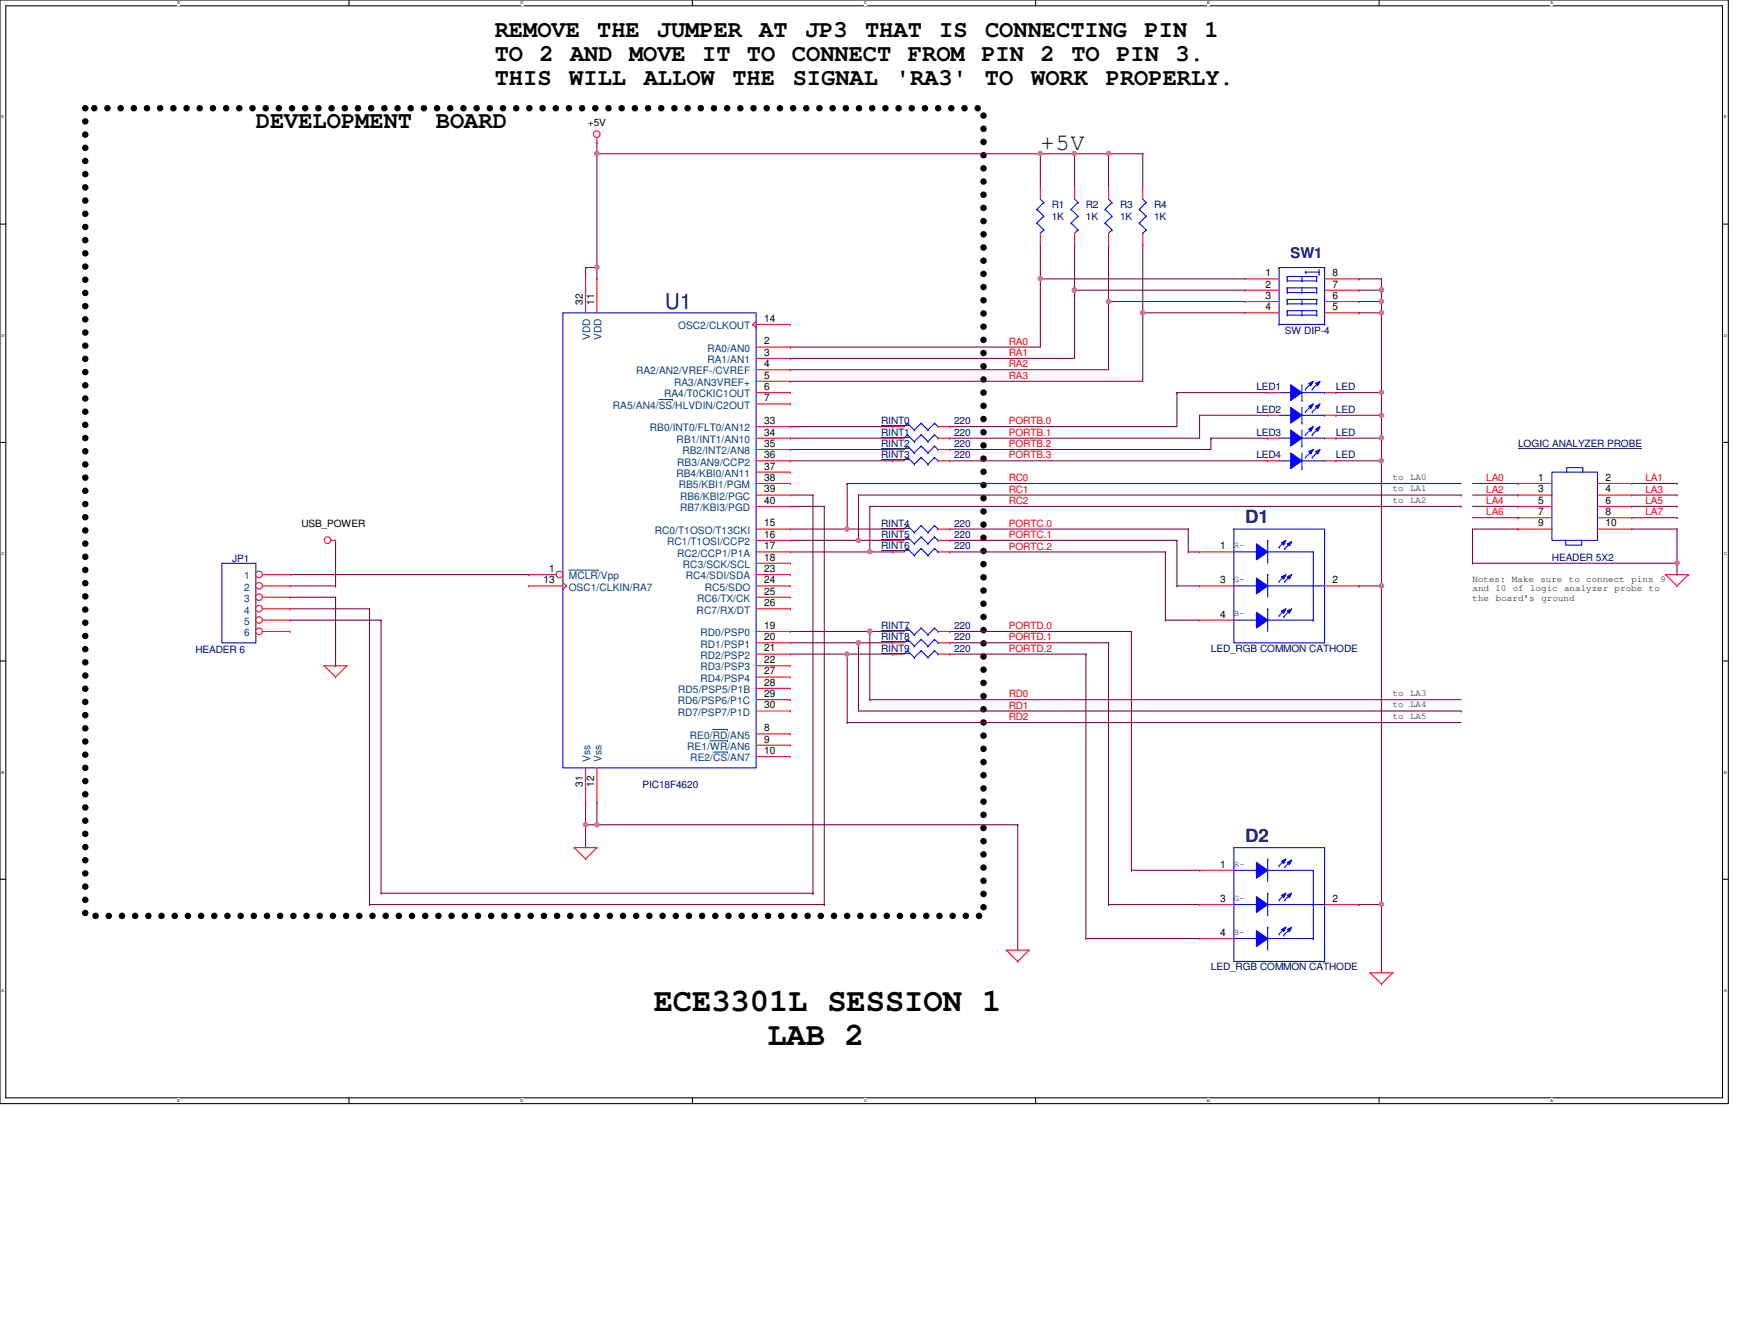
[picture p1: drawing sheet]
<svg xmlns="http://www.w3.org/2000/svg" width="279mm" height="216mm" viewBox="0 0 279 216" stroke-linecap="round" stroke-linejoin="round" font-family="sans-serif">
<path d="M0 0h278v177.4h-278zM.9 .9h276.2v175.6h-276.2z" fill="none" stroke="#000" stroke-width=".17"/>
<g fill="#fff">
<path d="M28.5 .1h.5v.7h-.5z"/>
<path d="M28.5 176.6h.5v.7h-.5z"/>
</g>
<path d="M56.1 0v.9M56.1 176.5v.9" fill="none" stroke="#000" stroke-width=".17"/>
<g fill="#fff">
<path d="M83.7 .1h.5v.7h-.5z"/>
<path d="M83.7 176.6h.5v.7h-.5z"/>
</g>
<path d="M111.4 0v.9M111.4 176.5v.9" fill="none" stroke="#000" stroke-width=".17"/>
<g fill="#fff">
<path d="M139 .1h.4v.7h-.4z"/>
<path d="M139 176.6h.4v.7h-.4z"/>
</g>
<path d="M166.6 0v.9M166.6 176.5v.9" fill="none" stroke="#000" stroke-width=".17"/>
<g fill="#fff">
<path d="M194.2 .1h.4v.7h-.4z"/>
<path d="M194.2 176.6h.4v.7h-.4z"/>
</g>
<path d="M221.8 0v.9M221.8 176.5v.9" fill="none" stroke="#000" stroke-width=".17"/>
<g fill="#fff">
<path d="M249.4 .1h.4v.7h-.4z"/>
<path d="M249.4 176.6h.4v.7h-.4z"/>
<path d="M.3 18.5h.4v.7h-.4z"/>
<path d="M277.3 18.5h.4v.7h-.4z"/>
<path d="M.3 53.6h.4v.7h-.4z"/>
<path d="M277.3 53.6h.5v.7h-.5z"/>
</g>
<path d="M0 36h.9M277.1 36h.9" fill="none" stroke="#000" stroke-width=".17"/>
<g fill="#fff">
<path d="M.3 88.6h.4v.8h-.4z"/>
<path d="M277.3 88.6h.5v.8h-.5z"/>
</g>
<path d="M0 71.1h.9M277.1 71.1h.9" fill="none" stroke="#000" stroke-width=".17"/>
<g fill="#fff">
<path d="M.3 123.8h.4v.7h-.4z"/>
<path d="M277.3 123.8h.4v.7h-.4z"/>
</g>
<path d="M0 106.3h.9M277.1 106.3h.9" fill="none" stroke="#000" stroke-width=".17"/>
<g fill="#fff">
<path d="M.3 158.9h.3v.7h-.3z"/>
<path d="M277.3 158.9h.4v.7h-.4z"/>
</g>
<path d="M0 141.4h.9M277.1 141.4h.9" fill="none" stroke="#000" stroke-width=".17"/>
<path d="M13.7 17.4h144.5v129.8h-144.5z" fill="none" stroke="#000" stroke-width="1.1" stroke-dasharray="0 2.1"/>
<g fill="none" stroke="#800040" stroke-width=".17">
<path d="M94.2 43h.1M94.2 43v1.8M94.2 43h1.8M96 44.8h.1M96 43h.1M96 43v1.8M130.8 79.6v64M46.7 94.2h7.3M46.7 99.7h14.6M46.7 96h7.3M54 94.2h.1M54 96h.1"/>
<path d="M54 86.9v7.3M59.4 97.9v47.5M61.3 99.7h.1M61.3 99.7v43.9M132.6 81.4v64M94.2 132.6h.1M94.2 128.9v3.7M96 132.6h.1M96 128.9v3.7M163.7 132.6h.1M163.7 132.6v20.1M59.4 145.4h.1"/>
<path d="M59.4 145.4h73.2M61.3 143.6h.1M61.3 143.6h69.5M130.8 143.6h.1M132.6 145.4h.1"/>
</g>
<circle cx="96" cy="43" r=".34" fill="#f0f"/>
<circle cx="96" cy="43" r=".34" fill="none" stroke="#f0f" stroke-width=".17"/>
<g fill="none" stroke="#800040" stroke-width=".17">
<path d="M127.1 79.6h3.7M130.8 79.6h.1M46.7 97.9h12.7M46.7 92.4h38.3M54 96v11M59.4 97.9h.1M85 92.4h.1M127.1 81.4h5.5M132.6 81.4h.1M54 107h.1M94.2 132.6h69.5M96 132.6h.1"/>
<path d="M163.7 132.6h.1"/>
</g>
<circle cx="96" cy="132.6" r=".34" fill="#f0f"/>
<circle cx="96" cy="132.6" r=".34" fill="none" stroke="#f0f" stroke-width=".17"/>
<path d="M127.1 88.7h12.8M139.9 88.7h.1M152.7 85h.1M152.7 85h38.4" fill="none" stroke="#800040" stroke-width=".17"/>
<circle cx="139.9" cy="88.7" r=".34" fill="#f0f"/>
<circle cx="139.9" cy="88.7" r=".34" fill="none" stroke="#f0f" stroke-width=".17"/>
<g fill="none" stroke="#800040" stroke-width=".17">
<path d="M96 24.7h.1M96 24.7v18.3M127.1 70.4h.1M127.1 68.6h16.5M127.1 70.4h16.5M143.6 68.6h.1M127.1 85h9.2M127.1 86.9h11M136.3 85h.1M138.1 86.9h.1M152.7 88.7h.1M152.7 86.9h.1"/>
<path d="M152.7 88.7h34.8M152.7 86.9h36.6M218.6 94.2h.1M218.6 94.2h3.6M127.1 101.5h12.8M139.9 101.5h.1M152.7 101.5h.1M152.7 105.2h.1M152.7 103.3h.1M152.7 101.5h29.3M152.7 105.2h22M152.7 103.3h25.6"/>
<path d="M218.6 145.4h.1M218.6 145.4h3.6M222.2 145.4h.1M222.2 145.4v11"/>
</g>
<circle cx="139.9" cy="101.5" r=".35" fill="#f0f"/>
<circle cx="139.9" cy="101.5" r=".35" fill="none" stroke="#f0f" stroke-width=".17"/>
<path d="M222.2 94.2h.1M222.2 94.2v51.2M127.1 103.3h11M127.1 105.2h9.2M136.3 105.2h.1M138.1 103.3h.1" fill="none" stroke="#800040" stroke-width=".17"/>
<circle cx="222.2" cy="145.4" r=".34" fill="#f0f"/>
<circle cx="222.2" cy="145.4" r=".34" fill="none" stroke="#f0f" stroke-width=".17"/>
<path d="M152.7 68.6h.1M152.7 68.6h36.6M222.2 66.8h.1M222.2 66.8v3.6" fill="none" stroke="#800040" stroke-width=".17"/>
<circle cx="222.2" cy="70.4" r=".34" fill="#f0f"/>
<circle cx="222.2" cy="70.4" r=".34" fill="none" stroke="#f0f" stroke-width=".17"/>
<circle cx="222.2" cy="66.8" r=".34" fill="#f0f"/>
<circle cx="222.2" cy="66.8" r=".34" fill="none" stroke="#f0f" stroke-width=".17"/>
<g fill="none" stroke="#800040" stroke-width=".17">
<path d="M127.1 74.1h.1M127.1 74.1h16.5M152.7 74.1h.1M152.7 72.3h.1M152.7 74.1h51.2M152.7 72.3h42.1M214.9 66.8h.1M214.9 74.1h.1M214.9 70.4h.1M214.9 63.1h.1M214.9 66.8h7.3M214.9 74.1h7.3"/>
<path d="M214.9 70.4h7.3M214.9 63.1h7.3"/>
</g>
<circle cx="222.2" cy="63.1" r=".34" fill="#f0f"/>
<circle cx="222.2" cy="63.1" r=".34" fill="none" stroke="#f0f" stroke-width=".17"/>
<path d="M218.6 44.8h.1M218.6 48.5h.1M218.6 44.8h3.6M218.6 48.5h3.6M127.1 72.3h.1M127.1 72.3h16.5M193 66.8h.1M193 66.8h10.9M222.2 70.4h.1M222.2 63.1h.1M222.2 63.1v3.7M222.2 70.4v3.7" fill="none" stroke="#800040" stroke-width=".17"/>
<circle cx="222.2" cy="48.5" r=".34" fill="#f0f"/>
<circle cx="222.2" cy="48.5" r=".34" fill="none" stroke="#f0f" stroke-width=".17"/>
<path d="M222.2 44.8h.1M222.2 44.8v1.9" fill="none" stroke="#800040" stroke-width=".17"/>
<circle cx="222.2" cy="46.6" r=".35" fill="#f0f"/>
<circle cx="222.2" cy="46.6" r=".35" fill="none" stroke="#f0f" stroke-width=".17"/>
<path d="M218.6 50.3h.1M218.6 50.3h3.6" fill="none" stroke="#800040" stroke-width=".17"/>
<circle cx="222.2" cy="50.3" r=".34" fill="#f0f"/>
<circle cx="222.2" cy="50.3" r=".34" fill="none" stroke="#f0f" stroke-width=".17"/>
<path d="M167.3 44.8h.1M167.3 44.8v11M218.6 46.7h.1M218.6 46.7h3.6M222.2 46.7h.1M222.2 46.7v1.8" fill="none" stroke="#800040" stroke-width=".17"/>
<circle cx="167.3" cy="44.8" r=".34" fill="#f0f"/>
<circle cx="167.3" cy="44.8" r=".34" fill="none" stroke="#f0f" stroke-width=".17"/>
<g fill="none" stroke="#800040" stroke-width=".17">
<path d="M167.3 24.7h.1M167.3 24.7v5.5M167.3 24.7h11M172.8 24.7h.1M172.8 24.7v5.5M172.8 46.7h.1M172.8 46.7v10.9M178.3 48.5h.1M178.3 48.5v10.9M183.8 50.3h.1M183.8 50.3v11M222.2 48.5h.1"/>
<path d="M222.2 48.5v1.8"/>
</g>
<circle cx="178.3" cy="24.7" r=".34" fill="#f0f"/>
<circle cx="178.3" cy="24.7" r=".34" fill="none" stroke="#f0f" stroke-width=".17"/>
<circle cx="172.8" cy="24.7" r=".34" fill="#f0f"/>
<circle cx="172.8" cy="24.7" r=".34" fill="none" stroke="#f0f" stroke-width=".17"/>
<g fill="none" stroke="#800040" stroke-width=".17">
<path d="M178.3 24.7h.1M178.3 24.7v5.5M178.3 24.7h5.5M183.8 24.7h.1M183.8 24.7v5.5M127.1 55.8h.1M127.1 57.6h.1M127.1 59.4h.1M127.1 55.8h40.2M127.1 57.6h45.7M127.1 59.4h51.2M222.2 50.3h.1"/>
<path d="M222.2 50.3v12.8M127.1 61.3h.1M127.1 61.3h56.7M222.2 74.1h.1M222.2 74.1v20.1"/>
</g>
<circle cx="222.2" cy="94.2" r=".34" fill="#f0f"/>
<circle cx="222.2" cy="94.2" r=".34" fill="none" stroke="#f0f" stroke-width=".17"/>
<circle cx="222.2" cy="74.1" r=".35" fill="#f0f"/>
<circle cx="222.2" cy="74.1" r=".35" fill="none" stroke="#f0f" stroke-width=".17"/>
<g fill="none" stroke="#800040" stroke-width=".17">
<path d="M178.3 39.3h.1M178.3 39.3v9.2M152.7 70.4h.1M189.3 63.1h.1M189.3 63.1v5.5M189.3 63.1h14.6M193 66.8h.1M193 66.8v3.6h-40.3M194.8 70.4h.1M194.8 70.4v1.9M194.8 70.4h9.1M187.5 88.7h.1"/>
<path d="M187.5 99.7h.1M187.5 88.7v11M187.5 99.7h5.5M189.3 86.9h.1M189.3 94.2h.1M189.3 86.9v7.3M189.3 94.2h3.7"/>
</g>
<circle cx="178.3" cy="48.5" r=".34" fill="#f0f"/>
<circle cx="178.3" cy="48.5" r=".34" fill="none" stroke="#f0f" stroke-width=".17"/>
<path d="M172.8 39.3h.1M172.8 39.3v7.4" fill="none" stroke="#800040" stroke-width=".17"/>
<circle cx="172.8" cy="46.6" r=".35" fill="#f0f"/>
<circle cx="172.8" cy="46.6" r=".35" fill="none" stroke="#f0f" stroke-width=".17"/>
<path d="M183.8 39.3h.1M183.8 39.3v11" fill="none" stroke="#800040" stroke-width=".17"/>
<circle cx="183.8" cy="50.3" r=".36" fill="#f0f"/>
<circle cx="183.8" cy="50.3" r=".36" fill="none" stroke="#f0f" stroke-width=".17"/>
<path d="M96 24.7h.1M96 24.7h71.3M167.3 39.3h.1M167.3 39.3v5.5" fill="none" stroke="#800040" stroke-width=".17"/>
<circle cx="167.3" cy="24.7" r=".34" fill="#f0f"/>
<circle cx="167.3" cy="24.7" r=".34" fill="none" stroke="#f0f" stroke-width=".17"/>
<circle cx="96" cy="24.7" r=".34" fill="#f0f"/>
<circle cx="96" cy="24.7" r=".34" fill="none" stroke="#f0f" stroke-width=".17"/>
<path d="M96 22.9h.1M96 22.9v1.8M182 101.5h.1M182 101.5v38.4M94.2 132.6h.1M94.2 132.6v3.7M182 139.9h.1M182 139.9h11" fill="none" stroke="#800040" stroke-width=".17"/>
<circle cx="94.2" cy="132.6" r=".34" fill="#f0f"/>
<circle cx="94.2" cy="132.6" r=".34" fill="none" stroke="#f0f" stroke-width=".17"/>
<path d="M136.3 77.7h.1M136.3 77.7v7.3M136.3 85h.1M136.3 85h7.3M174.7 105.2h.1M174.7 105.2v45.7M178.3 103.3h.1M178.3 103.3v42.1M174.7 150.9h.1M174.7 150.9h18.3M178.3 145.4h.1M178.3 145.4h14.7" fill="none" stroke="#800040" stroke-width=".17"/>
<circle cx="136.2" cy="85" r=".34" fill="#f0f"/>
<circle cx="136.2" cy="85" r=".34" fill="none" stroke="#f0f" stroke-width=".17"/>
<path d="M136.3 77.7h.1M136.3 77.7h98.7M138.1 79.6h.1M138.1 79.6v7.3h5.5M143.6 86.9h.1" fill="none" stroke="#800040" stroke-width=".17"/>
<circle cx="138.1" cy="86.9" r=".36" fill="#f0f"/>
<circle cx="138.1" cy="86.9" r=".36" fill="none" stroke="#f0f" stroke-width=".17"/>
<g fill="none" stroke="#800040" stroke-width=".17">
<path d="M138.1 79.6h96.9M235 79.6h.1M236.9 79.6h7.3M236.9 77.7h7.3M244.2 77.7h.1M244.2 79.6h.1M262.5 79.6h7.2M262.5 77.7h7.2M269.7 77.7h.1M269.7 79.6h.1M139.9 81.4h.1M139.9 81.4v7.3h3.7"/>
<path d="M139.9 81.4h95.1M143.6 88.7h.1M191.1 85h.1M191.1 88.7h.1M191.1 88.7h1.9M191.1 85v3.7M235 81.4h.1M236.9 81.4h7.3M236.9 83.2h7.3M236.9 85h7.3M244.2 81.4h.1M244.2 83.2h.1"/>
<path d="M244.2 85h.1M262.5 81.4h7.2M262.5 83.2h7.2M262.5 85h7.2M269.7 81.4h.1M269.7 83.2h.1M269.7 85h.1M269.7 90.6h.1M269.7 85v5.6"/>
</g>
<circle cx="269.7" cy="90.5" r=".34" fill="#f0f"/>
<circle cx="269.7" cy="90.5" r=".34" fill="none" stroke="#f0f" stroke-width=".17"/>
<g fill="none" stroke="#800040" stroke-width=".17">
<path d="M236.9 90.6h.1M236.9 85v5.6M236.9 90.6h32.8M269.7 90.6h.1M269.7 92.4h.1M269.7 90.6v1.8M136.3 116.2h.1M136.3 116.2h98.7M138.1 103.3h.1M138.1 103.3v11h96.9M138.1 103.3h5.5M139.9 112.5h.1"/>
<path d="M139.9 101.5h.1M139.9 112.5h95.1M139.9 101.5v11M139.9 101.5h3.7M143.6 101.5h.1M143.6 103.3h.1M235 114.3h.1"/>
</g>
<circle cx="138.1" cy="103.3" r=".36" fill="#f0f"/>
<circle cx="138.1" cy="103.3" r=".36" fill="none" stroke="#f0f" stroke-width=".17"/>
<path d="M136.3 105.2h.1M136.3 105.2v11M136.3 105.2h7.3M143.6 105.2h.1" fill="none" stroke="#800040" stroke-width=".17"/>
<circle cx="136.2" cy="105.2" r=".34" fill="#f0f"/>
<circle cx="136.2" cy="105.2" r=".34" fill="none" stroke="#f0f" stroke-width=".17"/>
<path d="M167.3 44.8h.1M167.3 44.8h33M172.8 46.7h.1M172.8 46.7h27.5M178.3 48.5h.1M178.3 48.5h22M183.8 50.3h.1M183.8 50.3h16.5" fill="none" stroke="#800040" stroke-width=".17"/>
<g fill="none" stroke="#f00" stroke-width=".17">
<path d="M96 22.9h.1M96 22.1v.8M53.3 86.9h.7M54 86.9h.1M267.9 92.4h.1M267.9 92.4h3.7M267.9 92.4l1.8 1.8M269.7 94.2h.1M271.6 92.4h.1M271.6 92.4l-1.9 1.8M52.2 107h.1M52.2 107h3.6"/>
<path d="M52.2 107l1.8 1.8M54 108.8h.1M55.8 107h.1M55.8 107l-1.8 1.8M92.4 136.3h.1M92.4 136.3h3.6M92.4 136.3l1.8 1.8M94.2 138.1h.1M96 136.3h.1M96 136.3l-1.8 1.8M161.9 152.7h.1M161.9 152.7h3.6"/>
<path d="M161.9 152.7l1.8 1.9M163.7 154.6h.1M165.5 152.7h.1M165.5 152.7l-1.8 1.9M220.4 156.4h.1M220.4 156.4h3.6M220.4 156.4l1.8 1.8M222.2 158.2h.1M224 156.4h.1M224 156.4l-1.8 1.8"/>
<circle cx="96" cy="21.6" r=".54"/>
<circle cx="52.7" cy="86.8" r=".54"/>
</g>
<path d="M205.7 74.1h1.9M207.6 74.1h.1M209.4 75.4h.1M209.4 72.8v2.6M209.4 74.1h3.7M213.1 74.1h.1" fill="none" stroke="#00f" stroke-width=".17"/>
<path d="M207.6 72.8l1.8 1.3-1.8 1.3z" fill-rule="evenodd" fill="#00f"/>
<path d="M207.6 72.8l1.8 1.3-1.8 1.3z" fill="none" stroke="#00f" stroke-width=".17"/>
<path d="M211.6 72.6l.7-.3-.3 .7z" fill-rule="evenodd" fill="#00f"/>
<path d="M211.6 72.6l.7-.3-.3 .7z" fill="none" stroke="#00f" stroke-width=".17"/>
<path d="M210.5 72.6l.7-.3-.3 .7z" fill-rule="evenodd" fill="#00f"/>
<path d="M90.6 50.3h31v73.1h-31zM210 73.5h.1M210.5 72.6l.7-.3-.3 .7zM211.1 73.5h.1M211.1 72.4l-1.1 1.1M212.2 72.4l-1.1 1.1" fill="none" stroke="#00f" stroke-width=".17"/>
<path d="M203.9 74.1h.1M203.9 74.1h1.8M213.1 74.1h1.8M214.9 74.1h.1" fill="none" stroke="#f00" stroke-width=".17"/>
<circle cx="90" cy="92.3" r=".54" fill="#fff"/>
<g fill="none" stroke="#f00" stroke-width=".17">
<path d="M94.2 44.8h.1M94.2 44.8v5.5M96 44.8h.1M96 44.8v5.5M121.1 52.2h.1M121.1 52.2l.5 .5M121.6 52.7h.1M121.6 55.8h5.5M121.6 57.6h5.5M121.6 59.4h5.5M121.6 51.6l-.5 .6M121.6 52.2h5.5"/>
<path d="M127.1 55.8h.1M127.1 57.6h.1M127.1 59.4h.1M127.1 52.2h.1M121.6 61.3h5.5M121.6 63.1h5.5M121.6 64.9h5.5M121.6 68.6h5.5M121.6 70.4h5.5M121.6 72.3h5.5M121.6 74.1h5.5M121.6 75.9h5.5"/>
<path d="M121.6 77.7h5.5M121.6 79.6h5.5M127.1 61.3h.1M127.1 63.1h.1M127.1 64.9h.1M127.1 68.6h.1M127.1 70.4h.1M127.1 72.3h.1M127.1 74.1h.1M127.1 75.9h.1M127.1 77.7h.1M127.1 79.6h.1"/>
<path d="M85 92.4h.1M85 94.2h.1M85 92.4h4.5M85 94.2h5.6M90.6 94.7h.1M90.6 93.6l.5 .6M91.1 94.2h.1M91.1 94.2l-.5 .5M121.6 92.4h5.5M121.6 94.2h5.5M121.6 81.4h5.5M121.6 97.9h5.5"/>
<path d="M121.6 96h5.5M121.6 90.6h5.5M121.6 88.7h5.5M121.6 86.9h5.5M121.6 85h5.5M127.1 81.4h.1M127.1 97.9h.1M127.1 96h.1M127.1 94.2h.1M127.1 92.4h.1M127.1 90.6h.1M127.1 88.7h.1"/>
<path d="M127.1 86.9h.1M127.1 85h.1M121.6 118h5.5M121.6 119.8h5.5M121.6 101.5h5.5M121.6 103.3h5.5M121.6 105.2h5.5M121.6 107h5.5M121.6 108.8h5.5M121.6 110.7h5.5M121.6 112.5h5.5M121.6 114.3h5.5"/>
<path d="M127.1 118h.1M127.1 119.8h.1M127.1 101.5h.1M127.1 103.3h.1M127.1 105.2h.1M127.1 107h.1M127.1 108.8h.1M127.1 110.7h.1M127.1 112.5h.1M127.1 114.3h.1M94.2 128.9h.1M94.2 123.4v5.5"/>
<path d="M96 128.9h.1M96 123.4v5.5M121.6 121.6h5.5M127.1 121.6h.1"/>
<circle cx="90" cy="92.3" r=".54"/>
</g>
<path d="M106 64.2h2.2M108.2 64.2h.1M91.5 91.7h4.7M96.2 91.7h.1M114.2 119.1h2.8M114.6 117.3h2.4M117 117.3h.1M117 119.1h.1M114.7 120.9h2.3M117 120.9h.1" fill="none" stroke="#004080" stroke-width=".16"/>
<path d="M202.1 87.4l1.8 1.3-1.8 1.3z" fill-rule="evenodd" fill="#00f"/>
<path d="M202.1 87.4l1.8 1.3-1.8 1.3z" fill="none" stroke="#00f" stroke-width=".17"/>
<path d="M206.1 87.2l.7-.3-.3 .7z" fill-rule="evenodd" fill="#00f"/>
<path d="M205.7 88h.1M206.1 87.2l.7-.3-.3 .7zM206.8 86.9l-1.1 1.1" fill="none" stroke="#00f" stroke-width=".17"/>
<path d="M207.1 87.4l.7-.3-.4 .7z" fill-rule="evenodd" fill="#00f"/>
<path d="M198.5 88.7h12.7M203.9 86.9h.1M203.9 86.9v3.7M205.7 99h.1M206.8 97.9l-1.1 1.1M207.1 87.4l.7-.3-.4 .7zM211.2 88.7h.1" fill="none" stroke="#00f" stroke-width=".17"/>
<path d="M202.1 92.9l1.8 1.3-1.8 1.3z" fill-rule="evenodd" fill="#00f"/>
<path d="M202.1 92.9l1.8 1.3-1.8 1.3z" fill="none" stroke="#00f" stroke-width=".17"/>
<path d="M202.1 98.4l1.8 1.3-1.8 1.3z" fill-rule="evenodd" fill="#00f"/>
<path d="M198.5 94.2h12.7M198.5 99.7h12.7M202.1 98.4l1.8 1.3-1.8 1.3zM206.5 99.1h.1M206.7 93.5h.1M207.6 98l-1.1 1.1M207.8 92.4l-1.1 1.1M211.2 94.2h.1M211.2 99.7h.1" fill="none" stroke="#00f" stroke-width=".17"/>
<path d="M206.1 92.8l.7-.4-.3 .7z" fill-rule="evenodd" fill="#00f"/>
<path d="M206.1 92.8l.7-.4-.3 .7z" fill="none" stroke="#00f" stroke-width=".17"/>
<path d="M207.1 92.8l.7-.4-.4 .7z" fill-rule="evenodd" fill="#00f"/>
<path d="M207.1 92.8l.7-.4-.4 .7z" fill="none" stroke="#00f" stroke-width=".17"/>
<path d="M206.1 98.2l.7-.3-.3 .7z" fill-rule="evenodd" fill="#00f"/>
<path d="M206.1 98.2l.7-.3-.3 .7z" fill="none" stroke="#00f" stroke-width=".17"/>
<path d="M207.1 98.2l.7-.3-.4 .7z" fill-rule="evenodd" fill="#00f"/>
<g fill="none" stroke="#00f" stroke-width=".17">
<path d="M205.7 66.8h1.9M207.6 66.8h.1M209.4 68h.1M209.4 65.5v2.5M209.4 66.8h3.7M213.1 66.8h.1M198.5 85h14.6v18.3h-14.6zM203.9 92.4h.1M203.9 97.9h.1M203.9 92.4v3.6M203.9 97.9v3.6M205.7 93.5h.1"/>
<path d="M206.7 88.2h.1M206.8 92.4l-1.1 1.1M207.1 98.2l.7-.3-.4 .7zM207.8 87.1l-1.1 1.1M211.2 99.7h.1M211.2 88.7v11M211.2 94.2h1.9M213.1 94.2h.1"/>
</g>
<path d="M193 88.7h.1M193 94.2h.1M193 99.7h.1M193 88.7h5.5M193 94.2h5.5M193 99.7h5.5M213.1 94.2h5.5M218.6 94.2h.1" fill="none" stroke="#f00" stroke-width=".17"/>
<path d="M207.6 65.5l1.8 1.3-1.8 1.2z" fill-rule="evenodd" fill="#00f"/>
<path d="M207.6 65.5l1.8 1.3-1.8 1.2z" fill="none" stroke="#00f" stroke-width=".17"/>
<path d="M211.6 65.3l.7-.4-.3 .8z" fill-rule="evenodd" fill="#00f"/>
<path d="M211.6 65.3l.7-.4-.3 .8z" fill="none" stroke="#00f" stroke-width=".17"/>
<path d="M210.5 65.3l.7-.4-.3 .8z" fill-rule="evenodd" fill="#00f"/>
<path d="M210 66.2h.1M210.5 65.3l.7-.4-.3 .8zM211.1 66.2h.1M211.1 65.1l-1.1 1.1M212.2 65.1l-1.1 1.1M35.7 90.6h5.4v12.7h-5.4z" fill="none" stroke="#00f" stroke-width=".17"/>
<path d="M203.9 66.8h.1M203.9 66.8h1.8M213.1 66.8h1.8M214.9 66.8h.1" fill="none" stroke="#f00" stroke-width=".17"/>
<circle cx="41.7" cy="92.3" r=".54" fill="#fff"/>
<g fill="none" stroke="#f00" stroke-width=".17">
<path d="M42.2 92.4h4.5M46.7 92.4h.1"/>
<circle cx="41.7" cy="92.3" r=".54"/>
</g>
<circle cx="41.7" cy="94.2" r=".54" fill="#fff"/>
<g fill="none" stroke="#f00" stroke-width=".17">
<path d="M42.2 94.2h4.5M46.7 94.2h.1"/>
<circle cx="41.7" cy="94.2" r=".54"/>
</g>
<circle cx="41.7" cy="96" r=".54" fill="#fff"/>
<g fill="none" stroke="#f00" stroke-width=".17">
<path d="M42.2 96h4.5M46.7 96h.1"/>
<circle cx="41.7" cy="96" r=".54"/>
</g>
<circle cx="41.7" cy="97.8" r=".54" fill="#fff"/>
<g fill="none" stroke="#f00" stroke-width=".17">
<path d="M42.2 97.9h4.5M46.7 97.9h.1"/>
<circle cx="41.7" cy="97.8" r=".54"/>
</g>
<circle cx="41.7" cy="99.7" r=".54" fill="#fff"/>
<g fill="none" stroke="#f00" stroke-width=".17">
<path d="M42.2 99.7h4.5M46.7 99.7h.1"/>
<circle cx="41.7" cy="99.7" r=".54"/>
</g>
<circle cx="41.7" cy="101.5" r=".54" fill="#fff"/>
<g fill="none" stroke="#f00" stroke-width=".17">
<path d="M244.2 77.7h.1M244.2 79.6h.1M244.2 77.7h5.4M244.2 79.6h5.4M257 77.7h5.5M257 79.6h5.5M262.5 77.7h.1M262.5 79.6h.1M244.2 81.4h.1M244.2 83.2h.1M244.2 85h.1M244.2 81.4h5.4"/>
<path d="M244.2 83.2h5.4M244.2 85h5.4M257 81.4h5.5M257 83.2h5.5M257 85h5.5M262.5 81.4h.1M262.5 83.2h.1M262.5 85h.1M42.2 101.5h4.5M46.7 101.5h.1M143.6 103.3h.1M143.6 103.3h1.8"/>
<path d="M150.9 103.3h1.8M152.7 103.3h.1"/>
<circle cx="41.7" cy="101.5" r=".54"/>
</g>
<g fill="none" stroke="#00f" stroke-width=".17">
<path d="M205.7 63.1h1.9M207.6 63.1h.1M209.4 64.4h.1M209.4 61.8v2.6M209.4 63.1h3.7M213.1 63.1h.1M249.6 75.9h7.4v11h-7.4zM252 75.9v-.7h2.6v.7M251.8 86.9v.7h2.6v-.7M146 102.8h.1M146 102.8l-.6 .5M146 102.8l1.1 1.1"/>
<path d="M147.1 103.9h.1M148.2 102.8h.1M148.2 102.8l-1.1 1.1M148.2 102.8l1.1 1.1M149.3 103.9h.1M150.3 102.8h.1M150.3 102.8l-1 1.1M150.3 102.8l.6 .5M150.9 103.3h.1"/>
</g>
<path d="M244.2 72.1h19.9M141.7 103.2h4.6" fill="none" stroke="#000080" stroke-width=".16"/>
<path d="M207.6 61.8l1.8 1.3-1.8 1.3z" fill-rule="evenodd" fill="#00f"/>
<path d="M207.6 61.8l1.8 1.3-1.8 1.3z" fill="none" stroke="#00f" stroke-width=".17"/>
<path d="M211.6 61.6l.7-.3-.3 .7z" fill-rule="evenodd" fill="#00f"/>
<path d="M211.6 61.6l.7-.3-.3 .7z" fill="none" stroke="#00f" stroke-width=".17"/>
<path d="M210.5 61.6l.7-.3-.3 .7z" fill-rule="evenodd" fill="#00f"/>
<g fill="none" stroke="#00f" stroke-width=".17">
<path d="M172.3 33.7h.1M172.3 35.9h.1M172.3 33.7l1.1 1.1M172.3 35.9l1.1 1.1M172.8 37.5h.1M172.8 32l.6 .6M173.4 32.6h.1M173.4 34.8h.1M173.4 37h.1M173.4 32.6l-1.1 1.1M173.4 34.8l-1.1 1.1M173.4 37l-.6 .5"/>
<path d="M177.8 33.7h.1M177.8 35.9h.1M177.8 33.7l1.1 1.1M177.8 35.9l1.1 1.1M178.3 37.5h.1M178.3 32l.6 .6M178.9 32.6h.1M178.9 34.8h.1M178.9 37h.1M178.9 32.6l-1.1 1.1M178.9 34.8l-1.1 1.1M178.9 37l-.6 .5"/>
<path d="M146 69.9h.1M146 69.9l-.6 .5M146 69.9l1.1 1.1M147.1 71h.1M148.2 69.9h.1M148.2 69.9l-1.1 1.1M148.2 69.9l1.1 1.1M149.3 71h.1M150.3 69.9h.1M150.3 69.9l-1 1.1M150.3 69.9l.6 .5M150.9 70.4h.1"/>
<path d="M210 62.6h.1M210.5 61.6l.7-.3-.3 .7zM211.1 62.6h.1M211.1 61.5l-1.1 1.1M212.2 61.5l-1.1 1.1M146 101h.1M146 101l-.6 .5M146 101l1.1 1.1M147.1 102.1h.1M148.2 101h.1M148.2 101l-1.1 1.1M148.2 101l1.1 1.1"/>
<path d="M149.3 102.1h.1M150.3 101h.1M150.3 101l-1 1.1M150.3 101l.6 .5M150.9 101.5h.1"/>
</g>
<g fill="none" stroke="#f00" stroke-width=".17">
<path d="M172.8 30.2h.1M172.8 39.3h.1M172.8 30.2v1.8M172.8 37.5v1.8M178.3 30.2h.1M178.3 39.3h.1M178.3 30.2v1.8M178.3 37.5v1.8M143.6 70.4h.1M143.6 70.4h1.8M150.9 70.4h1.8M152.7 70.4h.1"/>
<path d="M203.9 63.1h.1M203.9 63.1h1.8M213.1 63.1h1.8M214.9 63.1h.1M143.6 101.5h.1M143.6 101.5h1.8M150.9 101.5h1.8M152.7 101.5h.1"/>
</g>
<path d="M141.7 70.3h4.6M141.7 101.4h4.6" fill="none" stroke="#000080" stroke-width=".16"/>
<path d="M202.1 138.6l1.8 1.3-1.8 1.3z" fill-rule="evenodd" fill="#00f"/>
<path d="M202.1 138.6l1.8 1.3-1.8 1.3z" fill="none" stroke="#00f" stroke-width=".17"/>
<path d="M206.1 138.5l.7-.4-.3 .7z" fill-rule="evenodd" fill="#00f"/>
<path d="M205.7 139.2h.1M206.1 138.5l.7-.4-.3 .7zM206.8 138.1l-1.1 1.1" fill="none" stroke="#00f" stroke-width=".17"/>
<path d="M207.1 138.6l.7-.3-.4 .7z" fill-rule="evenodd" fill="#00f"/>
<path d="M198.5 139.9h12.7M203.9 138.1h.1M203.9 138.1v3.6M207.1 138.6l.7-.3-.4 .7zM211.2 139.9h.1M205.7 150.2h.1M206.8 149.1l-1.1 1.1" fill="none" stroke="#00f" stroke-width=".17"/>
<path d="M202.1 144.1l1.8 1.3-1.8 1.3z" fill-rule="evenodd" fill="#00f"/>
<path d="M202.1 144.1l1.8 1.3-1.8 1.3z" fill="none" stroke="#00f" stroke-width=".17"/>
<path d="M202.1 149.6l1.8 1.3-1.8 1.3z" fill-rule="evenodd" fill="#00f"/>
<path d="M198.5 145.4h12.7M198.5 150.9h12.7M202.1 149.6l1.8 1.3-1.8 1.3zM206.5 150.3h.1M206.7 144.7h.1M207.6 149.3l-1.1 1M207.8 143.6l-1.1 1.1M211.2 145.4h.1M211.2 150.9h.1" fill="none" stroke="#00f" stroke-width=".17"/>
<path d="M206.1 143.9l.7-.3-.3 .7z" fill-rule="evenodd" fill="#00f"/>
<path d="M206.1 143.9l.7-.3-.3 .7z" fill="none" stroke="#00f" stroke-width=".17"/>
<path d="M207.1 143.9l.7-.3-.4 .7z" fill-rule="evenodd" fill="#00f"/>
<path d="M207.1 143.9l.7-.3-.4 .7z" fill="none" stroke="#00f" stroke-width=".17"/>
<path d="M206.1 149.4l.7-.3-.3 .7z" fill-rule="evenodd" fill="#00f"/>
<path d="M206.1 149.4l.7-.3-.3 .7z" fill="none" stroke="#00f" stroke-width=".17"/>
<path d="M207.1 149.4l.7-.3-.4 .7z" fill-rule="evenodd" fill="#00f"/>
<g fill="none" stroke="#00f" stroke-width=".17">
<path d="M166.8 33.7h.1M166.8 35.9h.1M166.8 33.7l1.1 1.1M166.8 35.9l1.1 1.1M167.3 37.5h.1M167.3 32l.6 .6M167.9 32.6h.1M167.9 34.8h.1M167.9 37h.1M167.9 32.6l-1.1 1.1M167.9 34.8l-1.1 1.1M167.9 37l-.6 .5"/>
<path d="M205.7 70.4h1.9M207.6 70.4h.1M209.4 71.7h.1M209.4 69.1v2.6M209.4 70.4h3.7M213.1 70.4h.1M146 104.6h.1M146 104.6l-.6 .6M146 104.6l1.1 1.1M147.1 105.7h.1M148.2 104.6h.1M148.2 104.6l-1.1 1.1"/>
<path d="M148.2 104.6l1.1 1.1M149.3 105.7h.1M150.3 104.6h.1M150.3 104.6l-1 1.1M150.3 104.6l.6 .6M150.9 105.2h.1M198.5 136.3h14.6v18.3h-14.6zM206.7 139.4h.1M207.8 138.3l-1.1 1.1M211.2 139.9v11M203.9 143.6h.1M203.9 149.1h.1"/>
<path d="M203.9 143.6v3.6M203.9 149.1v3.6M205.7 144.7h.1M206.8 143.6l-1.1 1.1M207.1 149.4l.7-.3-.4 .7zM211.2 150.9h.1M211.2 145.4h1.9M213.1 145.4h.1"/>
</g>
<g fill="none" stroke="#f00" stroke-width=".17">
<path d="M167.3 30.2h.1M167.3 39.3h.1M167.3 30.2v1.8M167.3 37.5v1.8M143.6 105.2h.1M143.6 105.2h1.8M150.9 105.2h1.8M152.7 105.2h.1M193 139.9h.1M193 139.9h5.5M193 145.4h.1M193 150.9h.1"/>
<path d="M193 145.4h5.5M193 150.9h5.5M213.1 145.4h5.5M218.6 145.4h.1"/>
</g>
<path d="M141.7 105h4.6" fill="none" stroke="#000080" stroke-width=".16"/>
<path d="M207.6 69.1l1.8 1.3-1.8 1.3z" fill-rule="evenodd" fill="#00f"/>
<path d="M207.6 69.1l1.8 1.3-1.8 1.3z" fill="none" stroke="#00f" stroke-width=".17"/>
<path d="M211.6 69l.7-.4-.3 .7z" fill-rule="evenodd" fill="#00f"/>
<path d="M211.6 69l.7-.4-.3 .7z" fill="none" stroke="#00f" stroke-width=".17"/>
<path d="M210.5 69l.7-.4-.3 .7z" fill-rule="evenodd" fill="#00f"/>
<g fill="none" stroke="#00f" stroke-width=".17">
<path d="M183.3 33.7h.1M183.3 35.9h.1M183.3 33.7l1.1 1.1M183.3 35.9l1.1 1.1M183.8 37.5h.1M183.8 32l.6 .6M184.4 32.6h.1M184.4 34.8h.1M184.4 37h.1M184.4 32.6l-1.1 1.1M184.4 34.8l-1.1 1.1M184.4 37l-.6 .5"/>
<path d="M205.7 52.2h.1M205.7 43h.1M205.7 43v9.2M205.7 52.2h7.4M205.7 43h7.4M207.1 45.2h.1M207.1 44.4h.1M207.1 47h.1M207.1 46.3h.1M207.1 48.9h.1M207.1 48.1h.1M207.1 50.7h.1"/>
<path d="M207.1 50h.1M207.1 44.4h4.7M207.1 45.2h4.7M207.1 44.4v.8M207.1 46.3v.7M207.1 48.1v.8M207.1 50v.7M207.1 46.3h4.7M207.1 47h4.7M207.1 48.1h4.7M207.1 48.9h4.7M207.1 50h4.7"/>
<path d="M207.1 50.7h4.7M209.4 45.2h.1M209.4 47h.1M209.4 48.9h.1M209.4 50.7h.1M209.4 44.4v.8M209.4 46.3v.7M209.4 48.1v.8M209.4 50v.7M210 43.7h.1M210 43.7l.1 .2M210 43.7h2.2"/>
<path d="M211.8 44.4h.1M211.8 45.2h.1M211.8 46.3h.1M211.8 47h.1M211.8 48.1h.1M211.8 48.9h.1M211.8 50h.1M211.8 50.7h.1M211.8 44.4v.8M211.8 46.3v.7M211.8 48.1v.8M211.8 50v.7"/>
<path d="M212.2 43.7h.1M212.2 44.1h.1M212.2 43.3v.8M213.1 52.2h.1M213.1 43h.1M213.1 43v9.2M146 73.5h.1M146 71.7h.1M146 68h.1M146 73.5l-.6 .6M146 73.5l1.1 1.1M146 71.7l-.6 .6"/>
<path d="M146 71.7l1.1 1.1M146 68l-.6 .6M146 68l1.1 1.1M147.1 74.6h.1M147.1 72.8h.1M147.1 69.1h.1M148.2 73.5h.1M148.2 71.7h.1M148.2 68h.1M148.2 73.5l-1.1 1.1M148.2 73.5l1.1 1.1M148.2 71.7l-1.1 1.1"/>
<path d="M148.2 71.7l1.1 1.1M148.2 68l-1.1 1.1M148.2 68l1.1 1.1M149.3 74.6h.1M149.3 72.8h.1M149.3 69.1h.1M150.3 73.5h.1M150.3 71.7h.1M150.3 68h.1M150.3 73.5l-1 1.1M150.3 73.5l.6 .6M150.3 71.7l-1 1.1"/>
<path d="M150.3 71.7l.6 .6M150.3 68l-1 1.1M150.3 68l.6 .6M150.9 74.1h.1M150.9 72.3h.1M150.9 68.6h.1M210 69.9h.1M210.5 69l.7-.4-.3 .7zM211.1 69.9h.1M211.1 68.8l-1.1 1.1M212.2 68.8l-1.1 1.1M146 84.5h.1"/>
<path d="M146 86.3h.1M146 88.2h.1M146 84.5l-.6 .5M146 84.5l1.1 1.1M146 86.3l-.6 .6M146 86.3l1.1 1.1M146 88.2l-.6 .5M146 88.2l1.1 1.1M147.1 85.6h.1M147.1 87.4h.1M147.1 89.3h.1M148.2 84.5h.1"/>
<path d="M148.2 86.3h.1M148.2 88.2h.1M148.2 84.5l-1.1 1.1M148.2 84.5l1.1 1.1M148.2 86.3l-1.1 1.1M148.2 86.3l1.1 1.1M148.2 88.2l-1.1 1.1M148.2 88.2l1.1 1.1M149.3 85.6h.1M149.3 87.4h.1M149.3 89.3h.1M150.3 84.5h.1"/>
<path d="M150.3 86.3h.1M150.3 88.2h.1M150.3 84.5l-1 1.1M150.3 84.5l.6 .5M150.3 86.3l-1 1.1M150.3 86.3l.6 .6M150.3 88.2l-1 1.1M150.3 88.2l.6 .5M150.9 85h.1M150.9 86.9h.1M150.9 88.7h.1"/>
</g>
<g fill="none" stroke="#f00" stroke-width=".17">
<path d="M183.8 30.2h.1M183.8 39.3h.1M183.8 30.2v1.8M183.8 37.5v1.8M200.3 44.8h.1M200.3 46.7h.1M200.3 48.5h.1M200.3 50.3h.1M200.3 44.8h5.4M200.3 46.7h5.4M200.3 48.5h5.4M200.3 50.3h5.4"/>
<path d="M213.1 44.8h5.5M213.1 46.7h5.5M213.1 48.5h5.5M213.1 50.3h5.5M218.6 44.8h.1M218.6 46.7h.1M218.6 48.5h.1M218.6 50.3h.1M143.6 74.1h.1M143.6 72.3h.1M143.6 68.6h.1M143.6 74.1h1.8"/>
<path d="M143.6 72.3h1.8M143.6 68.6h1.8M150.9 74.1h1.8M150.9 72.3h1.8M150.9 68.6h1.8M152.7 74.1h.1M152.7 72.3h.1M152.7 68.6h.1M203.9 70.4h.1M203.9 70.4h1.8M213.1 70.4h1.8M214.9 70.4h.1"/>
<path d="M143.6 85h.1M143.6 86.9h.1M143.6 88.7h.1M143.6 85h1.8M143.6 86.9h1.8M143.6 88.7h1.8M150.9 85h1.8M150.9 86.9h1.8M150.9 88.7h1.8M152.7 85h.1M152.7 86.9h.1M152.7 88.7h.1"/>
</g>
<path d="M141.7 73.9h4.6M141.7 72.1h4.6M141.7 68.4h4.6M141.7 84.9h4.6M141.7 86.7h4.6M141.7 88.5h4.6" fill="none" stroke="#000080" stroke-width=".16"/>
<circle cx="96" cy="43" r=".34" fill="#f0f"/>
<circle cx="96" cy="43" r=".34" fill="none" stroke="#f0f" stroke-width=".17"/>
<circle cx="96" cy="132.6" r=".34" fill="#f0f"/>
<circle cx="96" cy="132.6" r=".34" fill="none" stroke="#f0f" stroke-width=".17"/>
<circle cx="139.9" cy="88.7" r=".34" fill="#f0f"/>
<circle cx="139.9" cy="88.7" r=".34" fill="none" stroke="#f0f" stroke-width=".17"/>
<circle cx="139.9" cy="101.5" r=".35" fill="#f0f"/>
<circle cx="139.9" cy="101.5" r=".35" fill="none" stroke="#f0f" stroke-width=".17"/>
<circle cx="222.2" cy="145.4" r=".34" fill="#f0f"/>
<circle cx="222.2" cy="145.4" r=".34" fill="none" stroke="#f0f" stroke-width=".17"/>
<circle cx="222.2" cy="70.4" r=".34" fill="#f0f"/>
<circle cx="222.2" cy="70.4" r=".34" fill="none" stroke="#f0f" stroke-width=".17"/>
<circle cx="222.2" cy="66.8" r=".34" fill="#f0f"/>
<circle cx="222.2" cy="66.8" r=".34" fill="none" stroke="#f0f" stroke-width=".17"/>
<circle cx="222.2" cy="63.1" r=".34" fill="#f0f"/>
<circle cx="222.2" cy="63.1" r=".34" fill="none" stroke="#f0f" stroke-width=".17"/>
<circle cx="222.2" cy="48.5" r=".34" fill="#f0f"/>
<circle cx="222.2" cy="48.5" r=".34" fill="none" stroke="#f0f" stroke-width=".17"/>
<circle cx="222.2" cy="46.6" r=".35" fill="#f0f"/>
<circle cx="222.2" cy="46.6" r=".35" fill="none" stroke="#f0f" stroke-width=".17"/>
<circle cx="222.2" cy="50.3" r=".34" fill="#f0f"/>
<circle cx="222.2" cy="50.3" r=".34" fill="none" stroke="#f0f" stroke-width=".17"/>
<circle cx="167.3" cy="44.8" r=".34" fill="#f0f"/>
<circle cx="167.3" cy="44.8" r=".34" fill="none" stroke="#f0f" stroke-width=".17"/>
<circle cx="178.3" cy="24.7" r=".34" fill="#f0f"/>
<circle cx="178.3" cy="24.7" r=".34" fill="none" stroke="#f0f" stroke-width=".17"/>
<circle cx="172.8" cy="24.7" r=".34" fill="#f0f"/>
<circle cx="172.8" cy="24.7" r=".34" fill="none" stroke="#f0f" stroke-width=".17"/>
<circle cx="222.2" cy="94.2" r=".34" fill="#f0f"/>
<circle cx="222.2" cy="94.2" r=".34" fill="none" stroke="#f0f" stroke-width=".17"/>
<circle cx="222.2" cy="74.1" r=".35" fill="#f0f"/>
<circle cx="222.2" cy="74.1" r=".35" fill="none" stroke="#f0f" stroke-width=".17"/>
<circle cx="178.3" cy="48.5" r=".34" fill="#f0f"/>
<circle cx="178.3" cy="48.5" r=".34" fill="none" stroke="#f0f" stroke-width=".17"/>
<circle cx="172.8" cy="46.6" r=".35" fill="#f0f"/>
<circle cx="172.8" cy="46.6" r=".35" fill="none" stroke="#f0f" stroke-width=".17"/>
<circle cx="183.8" cy="50.3" r=".36" fill="#f0f"/>
<circle cx="183.8" cy="50.3" r=".36" fill="none" stroke="#f0f" stroke-width=".17"/>
<circle cx="167.3" cy="24.7" r=".34" fill="#f0f"/>
<circle cx="167.3" cy="24.7" r=".34" fill="none" stroke="#f0f" stroke-width=".17"/>
<circle cx="96" cy="24.7" r=".34" fill="#f0f"/>
<circle cx="96" cy="24.7" r=".34" fill="none" stroke="#f0f" stroke-width=".17"/>
<circle cx="94.2" cy="132.6" r=".34" fill="#f0f"/>
<circle cx="94.2" cy="132.6" r=".34" fill="none" stroke="#f0f" stroke-width=".17"/>
<circle cx="136.2" cy="85" r=".34" fill="#f0f"/>
<circle cx="136.2" cy="85" r=".34" fill="none" stroke="#f0f" stroke-width=".17"/>
<circle cx="138.1" cy="86.9" r=".36" fill="#f0f"/>
<circle cx="138.1" cy="86.9" r=".36" fill="none" stroke="#f0f" stroke-width=".17"/>
<circle cx="269.7" cy="90.5" r=".34" fill="#f0f"/>
<circle cx="269.7" cy="90.5" r=".34" fill="none" stroke="#f0f" stroke-width=".17"/>
<circle cx="138.1" cy="103.3" r=".36" fill="#f0f"/>
<circle cx="138.1" cy="103.3" r=".36" fill="none" stroke="#f0f" stroke-width=".17"/>
<circle cx="136.2" cy="105.2" r=".34" fill="#f0f"/>
<circle cx="136.2" cy="105.2" r=".34" fill="none" stroke="#f0f" stroke-width=".17"/>
<g font-size="5.2">
<text x="105.2" y="162.5">ECE3301L SESSION 1</text>
<text x="123.4" y="168">LAB 2</text>
</g>
<g font-size="3.8">
<text x="79.6" y="6">REMOVE</text>
<text x="96.1" y="6">THE</text>
<text x="105.7" y="6">JUMPER</text>
<text x="122.1" y="6">AT</text>
<text x="129.5" y="6">JP3</text>
<text x="139.1" y="6">THAT</text>
<text x="151.1" y="6">IS</text>
<text x="158.5" y="6">CONNECTING</text>
<text x="184.1" y="6">PIN</text>
<text x="193.8" y="6">1</text>
<text x="79.6" y="9.8">TO 2 AND MOVE IT TO CONNECT FROM PIN 2 TO PIN 3.</text>
<text x="79.6" y="13.6">THIS</text>
<text x="91.6" y="13.6">WILL</text>
<text x="103.5" y="13.6">ALLOW</text>
<text x="117.8" y="13.6">THE</text>
<text x="127.5" y="13.6">SIGNAL</text>
<text x="144.1" y="13.6">'RA3'</text>
<text x="158.4" y="13.6">TO</text>
<text x="165.9" y="13.6">WORK</text>
<text x="177.9" y="13.6">PROPERLY.</text>
<text x="41.1" y="20.6">DEVELOPMENT</text>
<text x="70.1" y="20.6">BOARD</text>
<text x="167.3" y="24.1">+5V</text>
</g>
<text font-size="3.5" fill="#000080" x="107" y="49.7">U1</text>
<g font-size="2.9" fill="#000080">
<text x="200.3" y="84.1">D1</text>
<text x="200.3" y="135.3">D2</text>
</g>
<text font-size="2.4" fill="#000080" x="207.6" y="41.5">SW1</text>
<g font-size="1.7">
<text x="203.5" y="44.4">1</text>
<text x="203.5" y="46.2">2</text>
<text x="214.3" y="44.4">8</text>
<text x="214.3" y="46.2">7</text>
<text x="93.8" y="49" transform="rotate(-90 93.8 49)">32</text>
<text x="95.6" y="49" transform="rotate(-90 95.6 49)">11</text>
<text x="122.9" y="51.7">14</text>
<text x="203.5" y="48">3</text>
<text x="203.5" y="49.9">4</text>
<text x="214.3" y="48">6</text>
<text x="214.3" y="49.9">5</text>
<text x="122.9" y="55.4">2</text>
<text x="122.9" y="57.2">3</text>
<text x="122.9" y="59">4</text>
<text x="122.9" y="60.9">5</text>
<text x="122.9" y="62.7">6</text>
<text x="122.9" y="64.5">7</text>
<text x="122.9" y="68.2">33</text>
<text x="122.9" y="70">34</text>
<text x="122.9" y="71.8">35</text>
<text x="122.9" y="73.7">36</text>
<text x="122.9" y="75.5">37</text>
<text x="122.9" y="77.3">38</text>
<text x="247.4" y="77.3">1</text>
<text x="258.2" y="77.3">2</text>
<text x="122.9" y="79.2">39</text>
<text x="122.9" y="81">40</text>
<text x="247.4" y="79.2">3</text>
<text x="247.4" y="81">5</text>
<text x="247.4" y="82.8">7</text>
<text x="258.2" y="79.2">4</text>
<text x="258.2" y="81">6</text>
<text x="258.2" y="82.8">8</text>
<text x="122.9" y="88.3">17</text>
<text x="122.9" y="86.4">16</text>
<text x="122.9" y="84.6">15</text>
<text x="196.3" y="88.3">1</text>
<text x="247.4" y="84.6">9</text>
<text x="258.2" y="84.6">10</text>
<text x="87.4" y="93.8">13</text>
<text x="88.3" y="91.9">1</text>
<text x="122.9" y="95.6">25</text>
<text x="122.9" y="93.8">24</text>
<text x="122.9" y="91.9">23</text>
<text x="122.9" y="90.1">18</text>
<text x="196.3" y="93.8">3</text>
<text x="214.3" y="93.8">2</text>
<text x="122.9" y="101.1">19</text>
<text x="122.9" y="97.5">26</text>
<text x="196.3" y="99.3">4</text>
<text x="122.9" y="102.9">20</text>
<text x="122.9" y="104.7">21</text>
<text x="122.9" y="106.6">22</text>
<text x="122.9" y="108.4">27</text>
<text x="122.9" y="110.2">28</text>
<text x="122.9" y="112.1">29</text>
<text x="122.9" y="113.9">30</text>
<text x="122.9" y="117.6">8</text>
<text x="122.9" y="119.4">9</text>
<text x="122.9" y="121.2">10</text>
<text x="93.8" y="126.5" transform="rotate(-90 93.8 126.5)">31</text>
<text x="95.6" y="126.5" transform="rotate(-90 95.6 126.5)">12</text>
<text x="196.3" y="139.5">1</text>
<text x="196.3" y="145">3</text>
<text x="214.3" y="145">2</text>
<text x="196.3" y="150.5">4</text>
</g>
<g font-size="1.7" fill="#004080">
<text x="109.1" y="52.9">OSC2/CLKOUT</text>
<text x="95" y="54.7" transform="rotate(-90 95 54.7)">VDD</text>
<text x="96.8" y="54.7" transform="rotate(-90 96.8 54.7)">VDD</text>
<text x="113.8" y="56.6">RA0/AN0</text>
<text x="113.8" y="58.4">RA1/AN1</text>
<text x="98.6" y="65.7">RA5/AN4/SS/HLVDIN/C2OUT</text>
<text x="102.3" y="60.2">RA2/AN2/VREF-/CVREF</text>
<text x="106.8" y="63.9">RA4/T0CKIC1OUT</text>
<text x="108.4" y="62.1">RA3/AN3VREF+</text>
<text x="104.5" y="69.3">RB0/INT0/FLT0/AN12</text>
<text x="108.8" y="71.2">RB1/INT1/AN10</text>
<text x="108.8" y="76.7">RB4/KBI0/AN11</text>
<text x="108.9" y="74.8">RB3/AN9/CCP2</text>
<text x="109.8" y="73">RB2/INT2/AN8</text>
<text x="109.2" y="78.5">RB5/KBI1/PGM</text>
<text x="109.4" y="80.3">RB6/KBI2/PGC</text>
<text x="109.4" y="82.2">RB7/KBI3/PGD</text>
<text x="105.3" y="85.8">RC0/T1OSO/T13CKI</text>
<text x="107.3" y="87.6">RC1/T1OSI/CCP2</text>
<text x="108.9" y="89.5">RC2/CCP1/P1A</text>
<text x="39.3" y="93.1">1</text>
<text x="39.3" y="95">2</text>
<text x="91.5" y="93.1">MCLR/Vpp</text>
<text x="91.5" y="95">OSC1/CLKIN/RA7</text>
<text x="109.9" y="91.3">RC3/SCK/SCL</text>
<text x="110.3" y="93.1">RC4/SDI/SDA</text>
<text x="113.4" y="95">RC5/SDO</text>
<text x="39.3" y="96.8">3</text>
<text x="39.3" y="98.6">4</text>
<text x="39.3" y="100.5">5</text>
<text x="112.1" y="98.6">RC7/RX/DT</text>
<text x="112.1" y="96.8">RC6/TX/CK</text>
<text x="39.3" y="102.3">6</text>
<text x="112.7" y="102.3">RD0/PSP0</text>
<text x="112.7" y="104.1">RD1/PSP1</text>
<text x="112.7" y="105.9">RD2/PSP2</text>
<text x="112.7" y="107.8">RD3/PSP3</text>
<text x="109" y="113.2">RD6/PSP6/P1C</text>
<text x="109.1" y="111.4">RD5/PSP5/P1B</text>
<text x="112.7" y="109.6">RD4/PSP4</text>
<text x="109" y="115.1">RD7/PSP7/P1D</text>
<text x="111" y="118.7">RE0/RD/AN5</text>
<text x="95" y="122.5" transform="rotate(-90 95 122.5)">Vss</text>
<text x="96.8" y="122.5" transform="rotate(-90 96.8 122.5)">Vss</text>
<text x="110.5" y="120.6">RE1/WR/AN6</text>
<text x="111" y="122.4">RE2/CS/AN7</text>
</g>
<g font-size="1.6">
<text x="94.6" y="20.3">+5V</text>
<text x="48.5" y="84.7">USB_POWER</text>
</g>
<g font-size="1.6" fill="#000080">
<text x="169.2" y="33.4">R1</text>
<text x="169.2" y="35.3">1K</text>
<text x="174.7" y="33.4">R2</text>
<text x="174.7" y="35.3">1K</text>
<text x="180.2" y="33.4">R3</text>
<text x="180.2" y="35.3">1K</text>
<text x="185.6" y="33.4">R4</text>
<text x="185.6" y="35.3">1K</text>
<text x="206.7" y="53.8">SW DIP-4</text>
<text x="202.1" y="62.7">LED1</text>
<text x="214.9" y="62.7">LED</text>
<text x="141.7" y="70">RINT1</text>
<text x="141.7" y="71.9">RINT2</text>
<text x="141.7" y="68.2">RINT0</text>
<text x="153.5" y="70">220</text>
<text x="153.5" y="71.9">220</text>
<text x="153.5" y="68.2">220</text>
<text x="202.1" y="66.4">LED2</text>
<text x="202.1" y="70">LED3</text>
<text x="214.9" y="66.4">LED</text>
<text x="214.9" y="70">LED</text>
<text x="244.2" y="71.9">LOGIC ANALYZER PROBE</text>
<text x="141.7" y="73.7">RINT3</text>
<text x="153.5" y="73.7">220</text>
<text x="202.1" y="73.7">LED4</text>
<text x="214.9" y="73.7">LED</text>
<text x="141.7" y="84.7">RINT4</text>
<text x="141.7" y="86.5">RINT5</text>
<text x="141.7" y="88.3">RINT6</text>
<text x="153.5" y="84.7">220</text>
<text x="153.5" y="86.5">220</text>
<text x="153.5" y="88.3">220</text>
<text x="37.3" y="90.3">JP1</text>
<text x="249.6" y="90.2">HEADER 5X2</text>
<text x="141.7" y="101.1">RINT7</text>
<text x="153.5" y="101.1">220</text>
<text x="31.5" y="105">HEADER 6</text>
<text x="141.7" y="103">RINT8</text>
<text x="141.7" y="104.8">RINT9</text>
<text x="153.5" y="103">220</text>
<text x="153.5" y="104.8">220</text>
<text x="194.8" y="104.8">LED_RGB COMMON CATHODE</text>
<text x="103.3" y="126.7">PIC18F4620</text>
<text x="194.8" y="156">LED_RGB COMMON CATHODE</text>
</g>
<g font-size="1.6" fill="#f00">
<text x="162.3" y="55.4">RA0</text>
<text x="162.3" y="57.2">RA1</text>
<text x="162.3" y="59.1">RA2</text>
<text x="162.3" y="60.9">RA3</text>
<text x="162.3" y="68.2">PORTB.0</text>
<text x="162.3" y="71.9">PORTB.2</text>
<text x="162.3" y="70.1">PORTB.1</text>
<text x="162.3" y="73.7">PORTB.3</text>
<text x="162.3" y="77.3">RC0</text>
<text x="239.1" y="77.3">LA0</text>
<text x="264.7" y="77.3">LA1</text>
<text x="162.3" y="79.2">RC1</text>
<text x="162.3" y="81">RC2</text>
<text x="239.1" y="79.2">LA2</text>
<text x="239.1" y="81">LA4</text>
<text x="239.1" y="82.8">LA6</text>
<text x="264.7" y="79.2">LA3</text>
<text x="264.7" y="81">LA5</text>
<text x="264.7" y="82.8">LA7</text>
<text x="162.3" y="84.7">PORTC.0</text>
<text x="162.3" y="88.3">PORTC.2</text>
<text x="162.3" y="86.5">PORTC.1</text>
<text x="162.3" y="101.1">PORTD.0</text>
<text x="162.3" y="104.8">PORTD.2</text>
<text x="162.3" y="103">PORTD.1</text>
<text x="162.3" y="112.1">RD0</text>
<text x="162.3" y="113.9">RD1</text>
<text x="162.3" y="115.8">RD2</text>
</g>
<g font-size="1.5">
<text x="224" y="77.1">to LA0</text>
<text x="224" y="79">to LA1</text>
<text x="224" y="80.8">to LA2</text>
<text x="236.9" y="93.6">Notes: Make sure to connect</text>
<text x="236.9" y="95.1">and 10 of logic analyzer probe</text>
<text x="262.4" y="93.6">pins</text>
<text x="265.2" y="95.1">to</text>
<text x="267" y="93.6">9</text>
<text x="236.9" y="96.6">the</text>
<text x="240.6" y="96.6">board's</text>
<text x="247.9" y="96.6">ground</text>
<text x="224" y="111.9">to LA3</text>
<text x="224" y="113.7">to LA4</text>
<text x="224" y="115.5">to LA5</text>
</g>
<g font-size="1.5" fill="#00f">
<text x="198.5" y="88.1">R-</text>
<text x="198.5" y="93.6">G-</text>
<text x="198.5" y="99.1">B-</text>
<text x="198.5" y="139.3">R-</text>
<text x="198.5" y="144.8">G-</text>
<text x="198.5" y="150.3">B-</text>
</g>
<g font-size=".6">
<text x="28.5" y=".7">E</text>
<text x="83.7" y=".7">D</text>
<text x="139" y=".7">C</text>
<text x="194.2" y=".7">B</text>
<text x="249.4" y=".7">A</text>
<text x=".3" y="19">E</text>
<text x="277.3" y="19">E</text>
<text x=".3" y="54.1">D</text>
<text x="277.3" y="54.1">D</text>
<text x=".3" y="89.2">C</text>
<text x="277.3" y="89.2">C</text>
<text x=".3" y="124.4">B</text>
<text x="277.3" y="124.4">B</text>
<text x=".3" y="159.5">A</text>
<text x="277.3" y="159.5">A</text>
<text x="28.5" y="177.2">E</text>
<text x="83.7" y="177.2">D</text>
<text x="139" y="177.2">C</text>
<text x="194.2" y="177.2">B</text>
<text x="249.4" y="177.2">A</text>
</g>
</svg>
